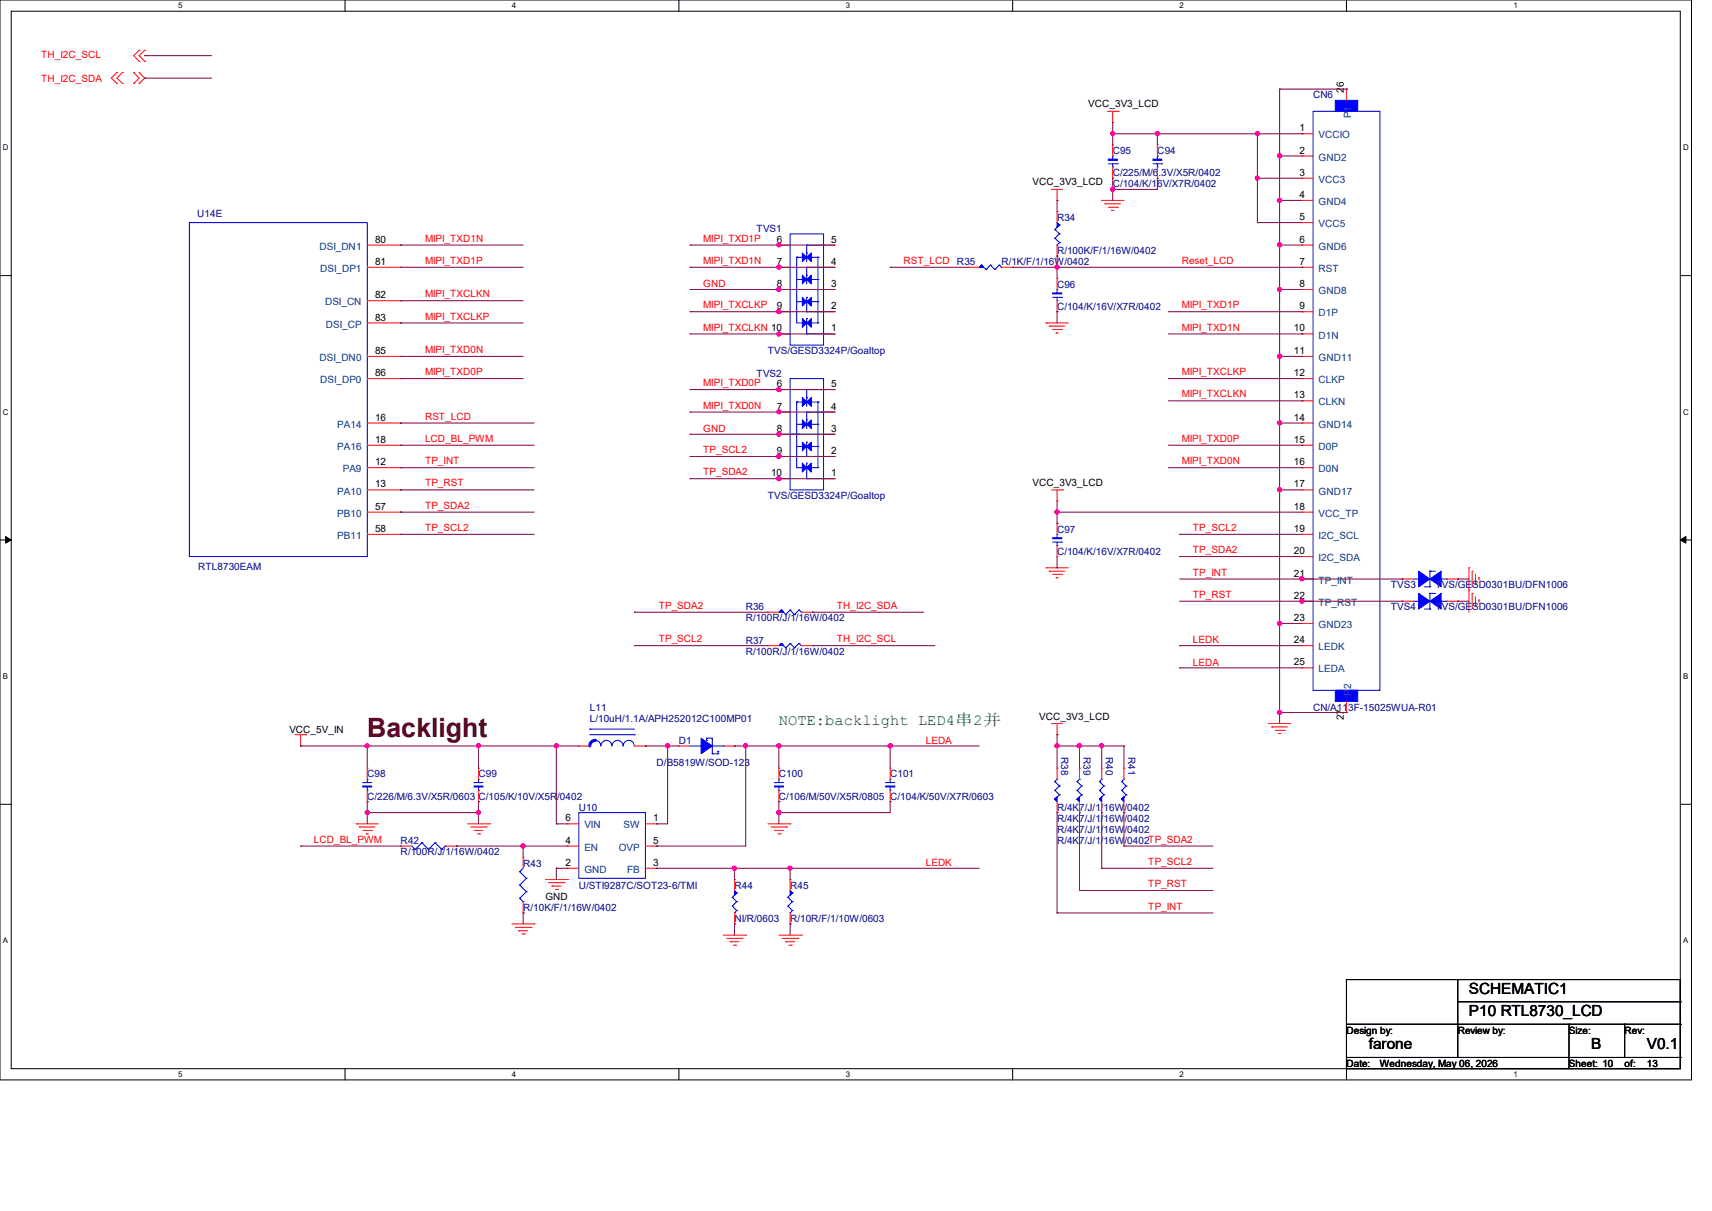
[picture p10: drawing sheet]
<svg xmlns="http://www.w3.org/2000/svg" width="297mm" height="210mm" viewBox="0 0 297 210" stroke-linecap="round" stroke-linejoin="round" font-family="sans-serif">
<path d="M0 0h293.5v187.3h-293.5zM1.9 1.9h289.6v183.4h-289.6z" fill="none" stroke="#000" stroke-width=".17"/>
<g fill="#fff">
<path d="M30.9 .2h.8v1.5h-.8z"/>
<path d="M30.9 185.5h.8v1.6h-.8z"/>
</g>
<path d="M59.9 0v1.9M59.9 185.3v2" fill="none" stroke="#000" stroke-width=".17"/>
<g fill="#fff">
<path d="M88.8 .2h.8v1.5h-.8z"/>
<path d="M88.8 185.5h.8v1.6h-.8z"/>
</g>
<path d="M117.8 0v1.9M117.8 185.3v2" fill="none" stroke="#000" stroke-width=".17"/>
<g fill="#fff">
<path d="M146.7 .2h.8v1.5h-.8z"/>
<path d="M146.7 185.5h.8v1.6h-.8z"/>
</g>
<path d="M175.7 0v1.9M175.7 185.3v2" fill="none" stroke="#000" stroke-width=".17"/>
<g fill="#fff">
<path d="M204.6 .2h.8v1.5h-.8z"/>
<path d="M204.6 185.5h.8v1.6h-.8z"/>
</g>
<path d="M233.6 0v1.9M233.6 185.3v2" fill="none" stroke="#000" stroke-width=".17"/>
<g fill="#fff">
<path d="M262.6 .2h.7v1.5h-.7z"/>
<path d="M262.6 185.5h.7v1.6h-.7z"/>
<path d="M.5 24.8h1v1.6h-1z"/>
<path d="M292 24.8h1v1.6h-1z"/>
<path d="M.5 70.7h1v1.5h-1z"/>
<path d="M292 70.7h1v1.5h-1z"/>
</g>
<path d="M0 47.8h1.9M291.5 47.8h2" fill="none" stroke="#000" stroke-width=".17"/>
<g fill="#fff">
<path d="M.5 116.5h.9v1.6h-.9z"/>
<path d="M292 116.5h.9v1.6h-.9z"/>
</g>
<path d="M0 93.6h1.9M291.5 93.6h2" fill="none" stroke="#000" stroke-width=".17"/>
<path d="M1 93l.9 .6-.9 .6zM291.5 93.6l1-.6v1.2z" fill="#000" stroke="#000" stroke-width=".17"/>
<g fill="#fff">
<path d="M.5 162.4h.9v1.5h-.9z"/>
<path d="M292 162.4h.9v1.5h-.9z"/>
</g>
<g fill="none" stroke="#000" stroke-width=".17">
<path d="M0 139.5h1.9M291.5 139.5h2M233.6 169.9h57.9v15.4h-57.9zM233.6 177.6h57.9M252.9 169.9h.1M252.9 173.7h38.6M252.9 169.9v13.5M272.2 177.6h.1M272.2 177.6v7.7M281.9 177.6h.1M281.9 177.6v5.8M291.5 177.6h.1"/>
<path d="M291.5 173.7h.1M233.6 183.4h57.9M291.5 183.4h.1"/>
</g>
<g fill="none" stroke="#f00" stroke-width=".17">
<path d="M20.3 14.5h.1M20.3 12.6h.1M20.3 12.6l-1 .9 1 1M21.3 14.5h.1M21.3 12.6h.1M21.3 12.6l-1 .9 1 1M23.2 14.5h.1M23.2 12.6h.1M23.2 12.6l.9 .9-.9 1M24.1 12.6h.1M24.1 14.5h.1M24.1 10.6h.1"/>
<path d="M24.1 8.7h.1M24.1 12.6l1 .9-1 1M24.1 8.7l-.9 1 .9 .9M25.1 10.6h.1M25.1 8.7h.1M25.1 8.7l-1 1 1 .9M192.1 19.3h1.9M193 19.3v2M194 19.3h.1M233.6 15.5h.1M233.6 15.5v1.9M182.5 32.9h.1"/>
<path d="M182.5 32.9h1.9M183.4 34.8h.1M183.4 36.7h.1M183.4 32.9v1.9M183.4 36.7v1.9M191.1 34.8h.1M191.1 34.8h3.9M191.7 35.3h.1M191.7 35.3h2.7M192.3 35.9h1.5M192.9 36.5h.1M192.9 36.5h.4"/>
<path d="M193 21.3h.1M193 25.1h.1M193 30.9h.1M193 25.1v2M193 29v1.9M193.8 35.9h.1M200.8 25.1h.1M200.8 30.9h.1M200.8 25.1v2M200.8 29v1.9M225.9 23.2h.1M225.9 27.1h.1"/>
<path d="M225.9 30.9h.1M225.9 34.8h.1M225.9 38.6h.1M225.9 34.8h1.9M225.9 23.2h1.9M225.9 27.1h1.9M225.9 30.9h1.9M225.9 38.6h1.9M63.7 56h5.8M63.7 42.5h5.8M63.7 46.4h5.8M63.7 52.2h5.8"/>
<path d="M69.5 42.5h.1M69.5 46.4h.1M69.5 52.2h.1M69.5 56h.1M135.1 42.5h.1M135.1 46.4h.1M135.1 50.2h.1M135.1 54.1h.1M135.1 57.9h.1M135.1 42.5h2M135.1 46.4h2M135.1 50.2h2"/>
<path d="M135.1 54.1h2M135.1 57.9h2M142.9 42.5h1.9M142.9 46.4h1.9M142.9 50.2h1.9M142.9 54.1h1.9M142.9 57.9h1.9M144.8 50.2h.1M144.8 46.4h.1M144.8 42.5h.1M144.8 57.9h.1M144.8 54.1h.1"/>
<path d="M168 46.4h.1M168 46.4h1.9M173.7 46.4h2M175.7 46.4h.1M181.5 56h.1M181.5 56h3.8M182 56.6h.1M182 56.6h2.7M182.6 57.1h1.6M183.2 57.7h.1M183.2 57.7h.4M183.4 44.4h.1"/>
<path d="M183.4 48.3h.1M183.4 54.1h.1M183.4 42.5v1.9M183.4 48.3v1.9M183.4 52.2v1.9M184.2 57.1h.1M225.9 42.5h.1M225.9 46.4h.1M225.9 50.2h.1M225.9 54.1h.1M225.9 57.9h.1M225.9 42.5h1.9"/>
<path d="M225.9 46.4h1.9M225.9 50.2h1.9M225.9 54.1h1.9M225.9 57.9h1.9M63.7 61.8h5.8M63.7 65.7h5.8M63.7 73.4h5.8M63.7 77.2h5.8M69.5 61.8h.1M69.5 65.7h.1M69.5 73.4h.1M69.5 77.2h.1"/>
<path d="M135.1 67.6h.1M135.1 71.5h.1M135.1 75.3h.1M135.1 79.2h.1M135.1 75.3h2M135.1 71.5h2M135.1 67.6h2M135.1 79.2h2M142.9 75.3h1.9M142.9 71.5h1.9M142.9 67.6h1.9M142.9 79.2h1.9"/>
<path d="M144.8 75.3h.1M144.8 71.5h.1M144.8 67.6h.1M144.8 79.2h.1M225.9 61.8h.1M225.9 65.7h.1M225.9 69.5h.1M225.9 73.4h.1M225.9 77.2h.1M225.9 61.8h1.9M225.9 65.7h1.9M225.9 73.4h1.9"/>
<path d="M225.9 77.2h1.9M225.9 69.5h1.9M63.7 85h5.8M63.7 81.1h5.8M63.7 88.8h5.8M63.7 92.7h5.8M69.5 81.1h.1M69.5 85h.1M69.5 88.8h.1M69.5 92.7h.1M135.1 83h.1M135.1 83h2"/>
<path d="M142.9 83h1.9M144.8 83h.1M181.5 98.5h.1M181.5 98.5h3.8M182 99.1h.1M182 99.1h2.7M182.5 85h1.9M182.6 99.6h1.6M183.4 86.9h.1M183.4 90.8h.1M183.4 96.5h.1M183.4 85v1.9"/>
<path d="M183.4 90.8v1.9M183.4 94.6v1.9M184.2 99.6h.1M184.4 85h.1M225.9 81.1h.1M225.9 85h.1M225.9 88.8h.1M225.9 92.7h.1M225.9 96.5h.1M225.9 85h1.9M225.9 81.1h1.9M225.9 88.8h1.9"/>
<path d="M225.9 92.7h1.9M225.9 96.5h1.9M254.8 98.5h.1M254.8 98.5v7.7M255.4 99.1h.1M255.4 99.1v2.7M256 99.6v1.6M133.2 106.2h.1M133.2 112h.1M133.2 106.2h1.9M133.2 112h1.9M139 106.2h1.9"/>
<path d="M139 112h1.9M140.9 106.2h.1M140.9 112h.1M183.2 100.2h.1M183.2 100.2h.4M225.9 100.4h.1M225.9 104.3h.1M225.9 108.1h.1M225.9 112h.1M225.9 115.8h.1M225.9 100.4h1.9M225.9 104.3h1.9"/>
<path d="M225.9 108.1h1.9M225.9 112h1.9M225.9 115.8h1.9M243.2 100.4h.1M243.2 104.3h.1M243.2 100.4h2M243.2 104.3h2M251 100.4h1.9M251 104.3h1.9M252.9 100.4h.1M252.9 104.3h.1M254.8 102.3h.1"/>
<path d="M255.4 102.9h.1M255.4 102.9v2.7M256 105h.1M256 101.2h.1M256 103.5v1.5M256.6 104.1h.1M256.6 100.2h.1M256.6 100.2v.4M256.6 104.1v.3M51.2 127.4h1.9M52.2 129.4h.1M52.2 127.4v2"/>
<path d="M53.1 127.4h.1M63.7 139h.1M63.7 133.2h.1M63.7 133.2v1.9M63.7 137.1v1.9M83 139h.1M83 133.2h.1M83 133.2v1.9M83 137.1v1.9M100.4 129.4h.1M100.4 129.4h1.9M110.1 129.4h1.9"/>
<path d="M112 129.4h.1M117.8 129.4h.1M117.8 129.4h1.9M125.5 129.4h1.9M127.4 129.4h.1M135.1 139h.1M135.1 133.2h.1M135.1 133.2v1.9M135.1 137.1v1.9M154.4 139h.1M154.4 133.2h.1M154.4 133.2v1.9"/>
<path d="M154.4 137.1v1.9M182.5 125.5h.1M182.5 125.5h1.9M183.4 127.4h.1M183.4 133.2h.1M183.4 125.5v1.9M183.4 133.2v1.9M183.4 139v1.9M187.3 133.2h.1M187.3 133.2v1.9M187.3 139v1.9M191.1 133.2h.1"/>
<path d="M191.1 133.2v1.9M191.1 139v1.9M195 133.2h.1M195 133.2v1.9M195 139v1.9M220.1 125.5h.1M220.1 125.5h3.8M220.6 126.1h.1M220.6 126.1h2.8M221.2 126.7h1.6M221.8 127.2h.1M221.8 127.2h.4"/>
<path d="M222.8 126.7h.1M233.6 123.6h.1M233.6 121.6v2M61.8 142.9h.1M61.8 142.9h3.9M62.4 143.4h.1M62.4 143.4h2.7M62.9 144h1.6M63.5 144.6h.1M63.5 144.6h.4M64.5 144h.1M69.5 146.7h.1"/>
<path d="M69.5 146.7h2M77.2 146.7h2M79.2 146.7h.1M81.1 142.9h3.9M81.7 143.4h2.7M82.3 144h.1M82.3 144h1.5M82.8 144.6h.4M83.2 144.6h.1M84.4 143.4h.1M85 142.9h.1M90.8 148.7h.1"/>
<path d="M90.8 158.3h.1M90.8 148.7v1.9M90.8 156.4v1.9M94.6 152.5h3.9M95.2 153.1h2.7M95.8 153.7h.1M95.8 153.7h1.5M96.4 154.3h.3M96.7 154.3h.1M97.9 153.1h.1M98.5 152.5h.1M98.5 142.9h.1"/>
<path d="M98.5 146.7h.1M98.5 150.6h.1M98.5 142.9h1.9M98.5 146.7h1.9M98.5 150.6h1.9M112 142.9h1.9M112 146.7h1.9M112 150.6h1.9M113.9 150.6h.1M113.9 146.7h.1M113.9 142.9h.1M127.4 152.5h.1"/>
<path d="M127.4 152.5v1.9M127.4 158.3v1.9M133.2 142.9h3.9M133.8 143.4h2.7M134.4 144h.1M134.4 144h1.5M135 144.6h.3M135.3 144.6h.1M136.5 143.4h.1M137.1 142.9h.1M137.1 152.5h.1M137.1 152.5v1.9"/>
<path d="M137.1 158.3v1.9M183.4 140.9h.1M187.3 140.9h.1M191.1 140.9h.1M195 140.9h.1M88.8 160.2h3.9M89.4 160.8h2.7M90 161.4h.1M90 161.4h1.5M90.6 162h.3M90.9 162h.1M92.1 160.8h.1"/>
<path d="M92.7 160.2h.1M125.5 162.2h3.9M126.1 162.7h2.7M126.7 163.3h.1M126.7 163.3h1.5M127.2 163.9h.4M127.4 160.2h.1M127.6 163.9h.1M128.8 162.7h.1M129.4 162.2h.1M135.1 162.2h3.9M135.7 162.7h2.7"/>
<path d="M136.3 163.3h.1M136.3 163.3h1.5M136.9 163.9h.4M137.1 160.2h.1M137.3 163.9h.1M138.4 162.7h.1M139 162.2h.1"/>
</g>
<path d="M103.3 128.4a.95 .95 0 0 0-1 1" fill="none" stroke="#00f" stroke-width=".55"/>
<g fill="none" stroke="#00f" stroke-width=".17">
<path d="M227.8 19.3h11.6v100.4h-11.6zM32.9 38.6h30.8v57.9h-30.8zM183 39.8h.1M183 39.8l.8 .8M183.4 38.6l.4 .4M183.8 39h.1M183.8 39l-.8 .8M192.3 28.4h1.5M193 29h.1M193 27.1h.1M193 27.1v.5M193 28.4v.6"/>
<path d="M193.8 28.4h.1M200 28.4h1.5M200.8 29h.1M200.8 27.1h.1M200.8 27.1v.5M200.8 28.4v.6M201.5 28.4h.1M137.1 40.6h5.8v19.3h-5.8zM137.1 50.2h5.8M138.2 44.6h.1M138.2 44.6v11.4h3.7M138.2 52.3h3.7"/>
<path d="M138.2 48.5h3.7M138.2 44.6h3.7M138.6 50.2h.1M140 51.6h.1M140 47.7h.1M140 55.2h.1M140 43.9h.1M140 57.9h.1M140 54.1h.1M140 42.5h.1M140 46.4h.1M140 42.5v2.9"/>
<path d="M140 46.4v2.8M140 51.6v2.5M140 55.2v2.7M140 57.9h2.9M140 54.1h2.7M140 46.4h2.7M140 42.5h2.7M141.9 56h.1M141.9 52.3h.1M141.9 48.5h.1M141.9 44.6h.1M141.9 44.6v11.4"/>
<path d="M142.7 54.1h.1M142.7 46.4h.1M142.7 42.5h.1M142.9 57.9h.1M142.9 50.2h.1M170.3 46h.1M170.3 46l-.4 .4M170.3 46l.8 .7M171.1 46.7h.1M171.8 46h.1M171.8 46l-.7 .7M171.8 46l.8 .7"/>
<path d="M172.6 46.7h.1M173.4 46h.1M173.4 46l-.8 .7M173.4 46l.3 .4M173.7 46.4h.1M182.6 51.6h1.6M183 41.3h.1M183 41.3l.8 .8M183.4 42.5h.1M183.4 52.2h.1M183.4 50.2h.1M183.4 50.2v.6"/>
<path d="M183.4 51.6v.6M183.8 40.6h.1M183.8 42.1h.1M183.8 40.6l-.8 .7M183.8 42.1l-.4 .4M184.2 51.6h.1M137.1 65.7h5.8v19.3h-5.8zM137.1 75.3h5.8M138.2 69.7h.1M138.2 69.7v11.4h3.7M138.2 77.4h3.7M138.2 73.6h3.7"/>
<path d="M138.2 69.7h3.7M138.6 75.3h.1M140 76.7h.1M140 72.8h.1M140 68.9h.1M140 79.2h.1M140 67.6h.1M140 71.5h.1M140 67.6v2.9M140 71.5v2.8M140 76.7v2.5M140 79.2h2.7"/>
<path d="M140 71.5h2.7M140 67.6h2.7M141.9 77.4h.1M141.9 73.6h.1M141.9 69.7h.1M141.9 69.7v11.4M142.7 79.2h.1M142.7 71.5h.1M142.7 67.6h.1M142.9 75.3h.1M140 80.3h.1M140 83h.1"/>
<path d="M140 80.3v2.7M140 83h2.9M141.9 81.1h.1M142.9 83h.1M182.6 94h1.6M183.4 94.6h.1M183.4 92.7h.1M183.4 92.7v.6M183.4 94v.6M184.2 94h.1M248.1 99.1h.1M248.1 99.1h.9"/>
<path d="M248.1 99.1v2.7M135.6 105.8h.1M135.6 111.6h.1M135.6 105.8l-.5 .4M135.6 105.8l.7 .8M135.6 111.6l-.5 .4M135.6 111.6l.7 .8M136.3 106.6h.1M136.3 112.4h.1M137.1 105.8h.1M137.1 111.6h.1M137.1 105.8l-.8 .8"/>
<path d="M137.1 105.8l.7 .8M137.1 111.6l-.8 .8M137.1 111.6l.7 .8M137.8 106.6h.1M137.8 112.4h.1M138.6 105.8h.1M138.6 111.6h.1M138.6 105.8l-.8 .8M138.6 105.8l.4 .4M138.6 111.6l-.8 .8M138.6 111.6l.4 .4M139 106.2h.1"/>
<path d="M139 112h.1M245.2 100.4h.9M245.2 104.3h.9M246.1 100.4h.1M246.1 104.3h.1M247.1 101.8h1M247.1 105.6h1M248.1 101.8h.1M248.1 102.9h.1M248.1 105.6h.1M248.1 102.9v2.7M248.1 102.9h.9"/>
<path d="M250 100.4h1M250 104.3h1M251 100.4h.1M251 104.3h.1M62.9 135.7h.1M62.9 135.7h1.6M63.7 135.1h.1M63.7 137.1h.1M63.7 135.1v.6M63.7 136.5v.6M82.3 135.7h.1M82.3 135.7h1.5"/>
<path d="M83 135.1h.1M83 137.1h.1M83 135.1v.6M83 136.5v.6M102.3 126.4h.1M102.3 126.4h7.8M102.3 127.4h7.8M103.3 128.4a.94 .94 0 0 1 .9 1M106.1 129.4a.93 .93 0 0 0-.9-1 .93 .93 0 0 0-.9 1M108.1 129.4a.95 .95 0 0 0-1-1 .95 .95 0 0 0-.9 1M110 129.4a.95 .95 0 0 0-.9-1 .95 .95 0 0 0-1 1M110.1 127.4h.1"/>
<path d="M119.7 129.4h1.9M121.6 129.4h.1M122.6 128h.1M122.6 128.4h.1M122.6 128h1v2.7M122.6 128v.4M123.6 130.7h.1M123.6 129.4h1.9M123.6 130.7h.9M124.5 130.7h.1M124.5 130.3h.1M124.5 130.3v.4"/>
<path d="M125.5 129.4h.1M134.4 135.7h.1M134.4 135.7h1.5M135.1 135.1h.1M135.1 137.1h.1M135.1 135.1v.6M135.1 136.5v.6M153.7 135.7h.1M153.7 135.7h1.5M154.4 135.1h.1M154.4 137.1h.1M154.4 135.1v.6"/>
<path d="M154.4 136.5v.6M183 138.6h.1M183 137.1h.1M183 135.6h.1M183 138.6l.4 .4M183 137.1l.8 .7M183 135.6l.8 .7M183.4 135.1h.1M183.4 135.1l-.4 .5M183.8 137.8h.1M183.8 136.3h.1M183.8 137.8l-.8 .8"/>
<path d="M183.8 136.3l-.8 .8M186.9 138.6h.1M186.9 137.1h.1M186.9 135.6h.1M186.9 138.6l.4 .4M186.9 137.1l.8 .7M186.9 135.6l.8 .7M187.3 135.1h.1M187.3 135.1l-.4 .5M187.7 137.8h.1M187.7 136.3h.1M187.7 137.8l-.8 .8"/>
<path d="M187.7 136.3l-.8 .8M190.8 138.6h.1M190.8 137.1h.1M190.8 135.6h.1M190.8 138.6l.3 .4M190.8 137.1l.7 .7M190.8 135.6l.7 .7M191.1 135.1h.1M191.1 135.1l-.3 .5M191.5 137.8h.1M191.5 136.3h.1M191.5 137.8l-.7 .8"/>
<path d="M191.5 136.3l-.7 .8M194.6 138.6h.1M194.6 137.1h.1M194.6 135.6h.1M194.6 138.6l.4 .4M194.6 137.1l.8 .7M194.6 135.6l.8 .7M195 135.1h.1M195 135.1l-.4 .5M195.4 137.8h.1M195.4 136.3h.1M195.4 137.8l-.8 .8"/>
<path d="M195.4 136.3l-.8 .8M71.5 146.7l.5 .6M72 147.3h.1M73.2 146.1h.1M73.2 146.1l-1.2 1.2M73.2 146.1l1.1 1.2M74.3 147.3h.1M75.5 146.1h.1M75.5 146.1l-1.2 1.2M75.5 146.1l1.2 1.2M76.7 147.3h.1M77.2 146.7h.1"/>
<path d="M77.2 146.7l-.5 .6M90.2 151.2h.1M90.2 153.5h.1M90.2 155.8h.1M90.2 151.2l1.1 1.1M90.2 153.5l1.1 1.1M90.2 155.8l.6 .6M90.8 156.4h.1M90.8 150.6l-.6 .6M91.3 152.3h.1M91.3 154.6h.1M91.3 152.3l-1.1 1.2"/>
<path d="M91.3 154.6l-1.1 1.2M100.4 140.9h11.6v11.4h-11.6zM127 155.6h.1M127 157.1h.1M127 155.6l.8 .8M127 157.1l.8 .8M127.4 158.3h.1M127.4 154.4l.4 .5M127.8 154.9h.1M127.8 156.4h.1M127.8 157.9h.1M127.8 154.9l-.8 .7"/>
<path d="M127.8 156.4l-.8 .7M127.8 157.9l-.4 .4M136.7 155.6h.1M136.7 157.1h.1M136.7 155.6l.8 .8M136.7 157.1l.8 .8M137.1 158.3h.1M137.1 154.4l.4 .5M137.5 154.9h.1M137.5 156.4h.1M137.5 157.9h.1M137.5 154.9l-.8 .7"/>
<path d="M137.5 156.4l-.8 .7M137.5 157.9l-.4 .4"/>
</g>
<g fill="#00f" stroke="#00f" stroke-width=".17">
<path d="M134.4 136.3h1.5v.2h-1.5z" fill-rule="evenodd"/>
<path d="M194.6 138.6l.4-.4v.8l-.4-.4 .4-.4z" fill-rule="evenodd"/>
<path d="M135.1 106.2l.5-.4 .3 .4-.3-.4 .3 .4z" fill-rule="evenodd"/>
<path d="M182.6 93.3h1.6v.1h-1.6z" fill-rule="evenodd"/>
<path d="M183.4 38.6l.4 .4-.4 .4 .4-.4-.4 .4z" fill-rule="evenodd"/>
<path d="M153.7 136.3h1.5v.2h-1.5z" fill-rule="evenodd"/>
<path d="M248.1 100.4l1.9-1.3v2.7z" fill-rule="evenodd"/>
<path d="M246.1 99.1l2 1.3-2 1.4z" fill-rule="evenodd"/>
<path d="M231.6 17.4h3.9v1.9h-3.9z" fill-rule="evenodd"/>
<path d="M231.6 119.7h3.9v1.9h-3.9z" fill-rule="evenodd"/>
<path d="M135.1 112l.5-.4 .3 .4-.3-.4 .3 .4z" fill-rule="evenodd"/>
<path d="M121.6 128l2 1.4-2 1.3z" fill-rule="evenodd"/>
<path d="M192.3 27.6h1.5v.2h-1.5z" fill-rule="evenodd"/>
<path d="M183 138.6l.4-.4v.8l-.4-.4 .4-.4z" fill-rule="evenodd"/>
<path d="M182.6 50.8h1.6v.2h-1.6z" fill-rule="evenodd"/>
<path d="M170.3 46l.3 .4h-.7l.4-.4 .3 .4z" fill-rule="evenodd"/>
<path d="M140.8 80.3v1.6l-.8-.8z" fill-rule="evenodd"/>
<path d="M139.2 72.8l.8 .8-.8 .7z" fill-rule="evenodd"/>
<path d="M140 77.4l.8-.7v1.5z" fill-rule="evenodd"/>
<path d="M140 73.6l.8-.8v1.5z" fill-rule="evenodd"/>
<path d="M139.2 80.3l.8 .8-.8 .8z" fill-rule="evenodd"/>
<path d="M140.8 68.9v1.6l-.8-.8z" fill-rule="evenodd"/>
<path d="M139.2 68.9l.8 .8-.8 .8z" fill-rule="evenodd"/>
<path d="M139.2 76.7l.8 .7-.8 .8z" fill-rule="evenodd"/>
<path d="M190.8 138.6l.3-.4v.8l-.3-.4 .3-.4z" fill-rule="evenodd"/>
<path d="M127.4 154.4l.4 .5-.4 .3 .4-.3-.4 .3z" fill-rule="evenodd"/>
<path d="M62.9 136.3h1.6v.2h-1.6z" fill-rule="evenodd"/>
<path d="M200 27.6h1.5v.2h-1.5z" fill-rule="evenodd"/>
<path d="M186.9 138.6l.4-.4v.8l-.4-.4 .4-.4z" fill-rule="evenodd"/>
<path d="M82.3 136.3h1.5v.2h-1.5z" fill-rule="evenodd"/>
<path d="M137.1 154.4l.4 .5-.4 .3 .4-.3-.4 .3z" fill-rule="evenodd"/>
<path d="M248.1 104.3l1.9-1.4v2.7z" fill-rule="evenodd"/>
<path d="M246.1 102.9l2 1.4-2 1.3z" fill-rule="evenodd"/>
<path d="M140 56l.8-.8v1.6z" fill-rule="evenodd"/>
<path d="M139.2 47.7l.8 .8-.8 .7z" fill-rule="evenodd"/>
<path d="M140 52.3l.8-.7v1.5z" fill-rule="evenodd"/>
<path d="M140 48.5l.8-.8v1.5z" fill-rule="evenodd"/>
<path d="M139.2 55.2l.8 .8-.8 .8z" fill-rule="evenodd"/>
<path d="M140 44.6l.8-.7v1.5z" fill-rule="evenodd"/>
<path d="M139.2 43.9l.8 .7-.8 .8z" fill-rule="evenodd"/>
<path d="M139.2 51.6l.8 .7-.8 .8z" fill-rule="evenodd"/>
</g>
<g fill="none" stroke="#800040" stroke-width=".17">
<path d="M25.1 13.5h.1M25.1 9.7h.1M25.1 13.5h11.6M25.1 9.7h11.6M222 15.5h.1M222 15.5v110M222 15.5h11.6M233.6 15.5h.1M183.4 34.8h.1M183.4 34.8v1.9M193 23.2h.1M193 21.3h.1"/>
<path d="M193 30.9h.1M193 32.9h.1M193 23.2h32.9M193 21.3v3.8M193 30.9v3.9M200.8 23.2h.1M200.8 30.9h.1M200.8 23.2v1.9M200.8 30.9v2h-7.8M218.1 30.9h.1M218.1 23.2h.1M218.1 38.6h.1"/>
<path d="M218.1 30.9h7.8M218.1 23.2v15.4M218.1 38.6h7.8M222 27.1h.1M222 34.8h.1M222 27.1h3.9M222 34.8h3.9M225.9 23.2h.1M69.5 42.5h.1M69.5 46.4h.1M69.5 56h.1M69.5 52.2h.1"/>
<path d="M69.5 46.4h21.3M69.5 42.5h21.3M69.5 56h21.3M69.5 52.2h21.3M119.7 57.9h.1M119.7 54.1h.1M119.7 42.5h.1M119.7 46.4h.1M119.7 50.2h.1M119.7 54.1h25.1M119.7 46.4h25.1M119.7 57.9h25.1"/>
<path d="M119.7 50.2h25.1M119.7 42.5h25.1M135.1 42.5h.1M135.1 46.4h.1M135.1 57.9h.1M135.1 50.2h.1M135.1 54.1h.1M154.4 46.4h.1M154.4 46.4h13.6M175.7 46.4h.1M175.7 46.4h50.2M183.4 54.1h.1"/>
<path d="M183.4 46.4h.1M183.4 44.4h.1M183.4 44.4v3.9M183.4 54.1v1.9M202.7 54.1h23.2M202.7 57.9h23.2M222 50.2h.1M222 42.5h.1M222 50.2h3.9M222 42.5h3.9M225.9 54.1h.1M225.9 46.4h.1"/>
<path d="M225.9 57.9h.1M69.5 61.8h.1M69.5 65.7h.1M69.5 77.2h.1M69.5 73.4h.1M69.5 61.8h21.3M69.5 65.7h21.3M69.5 77.2h23.2M69.5 73.4h23.2M119.7 79.2h.1M119.7 67.6h.1M119.7 71.5h.1"/>
<path d="M119.7 75.3h.1M119.7 79.2h25.1M119.7 67.6h25.1M119.7 71.5h25.1M119.7 75.3h25.1M135.1 67.6h.1M135.1 71.5h.1M135.1 75.3h.1M135.1 79.2h.1M202.7 65.7h23.2M202.7 77.2h23.2M202.7 69.5h23.2"/>
<path d="M222 73.4h.1M222 61.8h.1M222 61.8h3.9M222 73.4h3.9M225.9 61.8h.1M225.9 65.7h.1M225.9 77.2h.1M225.9 69.5h.1M69.5 81.1h.1M69.5 85h.1M69.5 88.8h.1M69.5 92.7h.1"/>
<path d="M69.5 81.1h23.2M69.5 88.8h23.2M69.5 92.7h23.2M69.5 85h23.2M119.7 83h.1M119.7 83h25.1M135.1 83h.1M183.4 88.8h.1M183.4 90.8h.1M183.4 98.5h.1M183.4 86.9v3.9M183.4 96.5v2"/>
<path d="M183.4 88.8h42.5M202.7 81.1h23.2M204.6 96.5h.1M204.6 92.7h.1M204.6 96.5h21.3M204.6 92.7h21.3M222 85h.1M222 85h3.9M225.9 81.1h.1M110.1 106.2h.1M110.1 112h.1M110.1 112h23.1"/>
<path d="M110.1 106.2h23.1M140.9 106.2h.1M140.9 112h.1M140.9 112h21.3M140.9 106.2h19.3M204.6 115.8h.1M204.6 112h.1M204.6 104.3h38.6M204.6 100.4h38.6M204.6 115.8h21.3M204.6 112h21.3M222 108.1h.1"/>
<path d="M222 108.1h3.9M225.9 104.3h.1M225.9 100.4h.1M243.2 104.3h.1M243.2 100.4h.1M252.9 104.3h.1M252.9 100.4h.1M252.9 104.3h1.9M252.9 100.4h1.9M52.2 129.4h.1M52.2 129.4h48.2M63.7 139h.1"/>
<path d="M63.7 129.4h.1M63.7 129.4v3.8M63.7 139v3.9M83 139h.1M83 129.4h.1M83 129.4v3.8M83 139v3.9M96.5 129.4h.1M96.5 129.4v13.5M112 129.4h.1M112 129.4h5.8M115.8 129.4h.1"/>
<path d="M115.8 129.4v13.5h-1.9M127.4 129.4h.1M127.4 129.4h42.5M129.4 129.4h.1M129.4 129.4v17.3h-15.5M135.1 129.4h.1M135.1 139h.1M135.1 129.4v3.8M135.1 139v3.9M154.4 129.4h.1M154.4 139h.1M154.4 129.4v3.8"/>
<path d="M154.4 139v1.9h-19.3M183.4 129.4h.1M183.4 127.4h.1M183.4 129.4h11.6M183.4 127.4v5.8M187.3 129.4h.1M187.3 129.4v3.8M191.1 129.4h.1M191.1 129.4v3.8M195 129.4h.1M195 129.4v3.8M222 123.6h.1"/>
<path d="M222 123.6h11.6M233.6 123.6h.1M52.2 146.7h.1M52.2 146.7h17.3M63.7 140.9h.1M63.7 140.9h19.3M79.2 146.7h.1M79.2 146.7h19.3M83 140.9h.1M90.8 146.7h.1M90.8 158.3h.1M90.8 146.7v2"/>
<path d="M90.8 158.3v1.9M96.5 150.6h.1M96.5 142.9h.1M96.5 150.6v1.9M96.5 150.6h2M96.5 142.9h2M113.9 146.7h.1M113.9 150.6h.1M113.9 142.9h.1M113.9 150.6h56M127.4 150.6h.1M127.4 150.6v1.9"/>
<path d="M135.1 140.9h.1M137.1 150.6h.1M137.1 150.6v1.9M183.4 140.9h.1M183.4 158.3h.1M183.4 140.9v17.4M183.4 158.3h27M187.3 140.9h.1M187.3 154.4h.1M187.3 140.9v13.5M187.3 154.4h23.1M191.1 140.9h.1"/>
<path d="M191.1 150.6h.1M191.1 150.6h19.3M191.1 140.9v9.7M195 140.9h.1M195 146.7h.1M195 146.7h15.4M195 140.9v5.8M127.4 160.2h.1M127.4 160.2v2M137.1 160.2h.1M137.1 160.2v2"/>
</g>
<g fill="#f0f" stroke="#f0f" stroke-width=".17">
<circle cx="90.7" cy="146.7" r=".37"/>
<circle cx="83" cy="140.9" r=".36"/>
<circle cx="129.3" cy="129.3" r=".37"/>
<circle cx="96.5" cy="129.3" r=".37"/>
<circle cx="115.8" cy="129.3" r=".37"/>
<circle cx="63.7" cy="140.9" r=".36"/>
<circle cx="127.4" cy="150.6" r=".36"/>
<circle cx="154.4" cy="129.3" r=".37"/>
<circle cx="135.1" cy="129.3" r=".37"/>
<circle cx="83" cy="129.3" r=".36"/>
<circle cx="63.7" cy="129.3" r=".36"/>
<circle cx="137.1" cy="150.6" r=".36"/>
<circle cx="135.1" cy="140.9" r=".37"/>
<circle cx="218.1" cy="23.2" r=".36"/>
<circle cx="218.1" cy="30.9" r=".36"/>
<circle cx="225.9" cy="104.2" r=".37"/>
<circle cx="225.9" cy="100.4" r=".37"/>
<circle cx="183.4" cy="46.3" r=".37"/>
<circle cx="222" cy="27" r=".37"/>
<circle cx="183.4" cy="88.8" r=".37"/>
<circle cx="222" cy="123.5" r=".37"/>
<circle cx="222" cy="108.1" r=".37"/>
<circle cx="222" cy="84.9" r=".37"/>
<circle cx="222" cy="73.3" r=".37"/>
<circle cx="222" cy="61.8" r=".37"/>
<circle cx="222" cy="50.2" r=".37"/>
<circle cx="222" cy="42.5" r=".37"/>
<circle cx="222" cy="34.7" r=".37"/>
<circle cx="193" cy="23.2" r=".37"/>
<circle cx="200.8" cy="23.2" r=".36"/>
<circle cx="193" cy="32.8" r=".37"/>
<circle cx="135.1" cy="54" r=".37"/>
<circle cx="135.1" cy="46.3" r=".37"/>
<circle cx="135.1" cy="42.5" r=".37"/>
<circle cx="135.1" cy="57.9" r=".37"/>
<circle cx="135.1" cy="50.2" r=".37"/>
<circle cx="135.1" cy="79.1" r=".37"/>
<circle cx="135.1" cy="67.6" r=".37"/>
<circle cx="135.1" cy="71.4" r=".37"/>
<circle cx="135.1" cy="83" r=".37"/>
<circle cx="135.1" cy="75.3" r=".37"/>
<circle cx="187.3" cy="129.3" r=".37"/>
<circle cx="183.4" cy="129.3" r=".37"/>
<circle cx="191.1" cy="129.3" r=".36"/>
</g>
<text font-size="4.6" fill="#400000" x="63.7" y="127.8">Backlight</text>
<text font-size="2.7" fill="#008000" x="135.1" y="125.7">NOTE:backlight LED4串2并</text>
<g font-size="2.7">
<text x="254.8" y="172.3">SCHEMATIC1</text>
<text x="254.8" y="176.1">P10 RTL8730_LCD</text>
<text x="237.4" y="181.9">farone</text>
<text x="276.1" y="181.9">B</text>
<text x="285.7" y="181.9">V0.1</text>
</g>
<g font-size="1.7" fill="#f00">
<text x="7.2" y="10.1">TH_I2C_SCL</text>
<text x="7.2" y="14.2">TH_I2C_SDA</text>
<text x="73.7" y="41.9">MIPI_TXD1N</text>
<text x="122" y="41.9">MIPI_TXD1P</text>
<text x="73.7" y="45.8">MIPI_TXD1P</text>
<text x="122" y="45.8">MIPI_TXD1N</text>
<text x="156.8" y="45.8">RST_LCD</text>
<text x="205" y="45.8">Reset_LCD</text>
<text x="73.7" y="51.6">MIPI_TXCLKN</text>
<text x="122" y="53.5">MIPI_TXCLKP</text>
<text x="122" y="49.8">GND</text>
<text x="205" y="53.5">MIPI_TXD1P</text>
<text x="73.7" y="55.4">MIPI_TXCLKP</text>
<text x="122" y="57.3">MIPI_TXCLKN 10</text>
<text x="205" y="57.3">MIPI_TXD1N</text>
<text x="73.7" y="61.2">MIPI_TXD0N</text>
<text x="73.7" y="65.1">MIPI_TXD0P</text>
<text x="205" y="65.1">MIPI_TXCLKP</text>
<text x="122" y="67">MIPI_TXD0P</text>
<text x="122" y="70.9">MIPI_TXD0N</text>
<text x="205" y="68.9">MIPI_TXCLKN</text>
<text x="73.7" y="76.6">LCD_BL_PWM</text>
<text x="73.7" y="72.8">RST_LCD</text>
<text x="122" y="74.9">GND</text>
<text x="205" y="76.6">MIPI_TXD0P</text>
<text x="73.7" y="80.5">TP_INT</text>
<text x="122" y="82.4">TP_SDA2</text>
<text x="122" y="78.6">TP_SCL2</text>
<text x="205" y="80.5">MIPI_TXD0N</text>
<text x="73.7" y="84.4">TP_RST</text>
<text x="73.7" y="88.2">TP_SDA2</text>
<text x="73.7" y="92.1">TP_SCL2</text>
<text x="207" y="95.9">TP_SDA2</text>
<text x="207" y="92.1">TP_SCL2</text>
<text x="207" y="99.8">TP_INT</text>
<text x="114.3" y="105.6">TP_SDA2</text>
<text x="145.2" y="105.6">TH_I2C_SDA</text>
<text x="207" y="103.7">TP_RST</text>
<text x="114.3" y="111.4">TP_SCL2</text>
<text x="145.2" y="111.4">TH_I2C_SCL</text>
<text x="207" y="111.6">LEDK</text>
<text x="207" y="115.4">LEDA</text>
<text x="160.6" y="129">LEDA</text>
<text x="54.4" y="146.1">LCD_BL_PWM</text>
<text x="199.2" y="150">TP_SCL2</text>
<text x="160.6" y="150.2">LEDK</text>
<text x="199.2" y="153.8">TP_RST</text>
<text x="199.2" y="157.7">TP_INT</text>
</g>
<g font-size="1.7" fill="#000080">
<text x="227.8" y="17.1">CN6</text>
<text x="193" y="26.7">C95</text>
<text x="200.8" y="26.7">C94</text>
<text x="193" y="30.6">C/225/M/6.3V/X5R/0402</text>
<text x="193" y="32.5">C/104/K/16V/X7R/0402</text>
<text x="34.2" y="37.5">U14E</text>
<text x="131.3" y="40.2">TVS1</text>
<text x="183.4" y="38.3">R34</text>
<text x="166" y="46">R35</text>
<text x="173.7" y="46">R/1K/F/1/16W/0402</text>
<text x="183.4" y="44.1">R/100K/F/1/16W/0402</text>
<text x="183.4" y="49.9">C96</text>
<text x="183.4" y="53.8">C/104/K/16V/X7R/0402</text>
<text x="131.3" y="65.3">TVS2</text>
<text x="133.2" y="61.5">TVS/GESD3324P/Goaltop</text>
<text x="133.2" y="86.6">TVS/GESD3324P/Goaltop</text>
<text x="183.4" y="92.4">C97</text>
<text x="34.4" y="98.9">RTL8730EAM</text>
<text x="183.4" y="96.2">C/104/K/16V/X7R/0402</text>
<text x="129.4" y="105.9">R36</text>
<text x="129.4" y="107.8">R/100R/J/1/16W/0402</text>
<text x="241.3" y="102">TVS3</text>
<text x="241.3" y="105.9">TVS4</text>
<text x="249" y="102">TVS/GESD0301BU/DFN1006</text>
<text x="249" y="105.9">TVS/GESD0301BU/DFN1006</text>
<text x="129.4" y="111.7">R37</text>
<text x="129.4" y="113.6">R/100R/J/1/16W/0402</text>
<text x="102.3" y="123.2">L11</text>
<text x="102.3" y="125.2">L/10uH/1.1A/APH252012C100MP01</text>
<text x="227.8" y="123.2">CN/A113F-15025WUA-R01</text>
<text x="117.8" y="129">D1</text>
<text x="184.1" y="131.3" transform="rotate(90 184.1 131.3)">R38</text>
<text x="188" y="131.3" transform="rotate(90 188 131.3)">R39</text>
<text x="191.8" y="131.3" transform="rotate(90 191.8 131.3)">R40</text>
<text x="195.7" y="131.3" transform="rotate(90 195.7 131.3)">R41</text>
<text x="63.7" y="134.8">C98</text>
<text x="83" y="134.8">C99</text>
<text x="113.9" y="132.9">D/B5819W/SOD-123</text>
<text x="135.1" y="134.8">C100</text>
<text x="154.4" y="134.8">C101</text>
<text x="63.7" y="138.7">C/226/M/6.3V/X5R/0603 C/105/K/10V/X5R/0402</text>
<text x="100.4" y="140.6">U10</text>
<text x="135.1" y="138.7">C/106/M/50V/X5R/0805 C/104/K/50V/X7R/0603</text>
<text x="183.4" y="140.6">R/4K7/J/1/16W/0402</text>
<text x="183.4" y="142.5">R/4K7/J/1/16W/0402</text>
<text x="69.5" y="146.4">R42</text>
<text x="69.5" y="148.3">R/100R/J/1/16W/0402</text>
<text x="183.4" y="146.4">R/4K7/J/1/16W/0402TP_SDA2</text>
<text x="183.4" y="144.5">R/4K7/J/1/16W/0402</text>
<text x="90.8" y="150.3">R43</text>
<text x="100.4" y="154.1">U/STI9287C/SOT23-6/TMI</text>
<text x="127.4" y="154.1">R44</text>
<text x="137.1" y="154.1">R45</text>
<text x="90.8" y="158">R/10K/F/1/16W/0402</text>
<text x="127.4" y="159.9">NI/R/0603</text>
<text x="137.1" y="159.9">R/10R/F/1/10W/0603</text>
</g>
<g font-size="1.7">
<text x="233.2" y="16" transform="rotate(-90 233.2 16)">26</text>
<text x="188.8" y="18.6">VCC_3V3_LCD</text>
<text x="225.5" y="22.8">1</text>
<text x="225.5" y="26.6">2</text>
<text x="179.1" y="32.1">VCC_3V3_LCD</text>
<text x="225.5" y="30.5">3</text>
<text x="225.5" y="34.3">4</text>
<text x="225.5" y="38.2">5</text>
<text x="65.1" y="42.1">80</text>
<text x="65.1" y="45.9">81</text>
<text x="134.7" y="42.1">6</text>
<text x="134.7" y="45.9">7</text>
<text x="144.2" y="45.9">4</text>
<text x="144.2" y="42.1">5</text>
<text x="225.5" y="42.1">6</text>
<text x="225.5" y="45.9">7</text>
<text x="65.1" y="51.7">82</text>
<text x="134.7" y="49.8">8</text>
<text x="134.7" y="53.6">9</text>
<text x="144.2" y="49.8">3</text>
<text x="144.2" y="53.6">2</text>
<text x="225.5" y="49.8">8</text>
<text x="225.5" y="53.6">9</text>
<text x="65.1" y="55.6">83</text>
<text x="144.2" y="57.5">1</text>
<text x="224.5" y="57.5">10</text>
<text x="65.1" y="61.4">85</text>
<text x="65.1" y="65.2">86</text>
<text x="224.5" y="61.4">11</text>
<text x="224.5" y="65.2">12</text>
<text x="134.7" y="67.1">6</text>
<text x="134.7" y="71">7</text>
<text x="144.2" y="71">4</text>
<text x="144.2" y="67.1">5</text>
<text x="224.5" y="69.1">13</text>
<text x="65.1" y="72.9">16</text>
<text x="65.1" y="76.8">18</text>
<text x="134.7" y="74.9">8</text>
<text x="144.2" y="74.9">3</text>
<text x="224.5" y="72.9">14</text>
<text x="224.5" y="76.8">15</text>
<text x="65.1" y="80.7">12</text>
<text x="133.8" y="82.6">10</text>
<text x="134.7" y="78.7">9</text>
<text x="144.2" y="82.6">1</text>
<text x="144.2" y="78.7">2</text>
<text x="224.5" y="80.7">16</text>
<text x="65.1" y="84.5">13</text>
<text x="65.1" y="88.4">57</text>
<text x="179.1" y="84.2">VCC_3V3_LCD</text>
<text x="224.5" y="84.5">17</text>
<text x="224.5" y="88.4">18</text>
<text x="65.1" y="92.2">58</text>
<text x="224.5" y="92.2">19</text>
<text x="224.5" y="96.1">20</text>
<text x="224.5" y="100">21</text>
<text x="224.5" y="103.8">22</text>
<text x="224.5" y="107.7">23</text>
<text x="224.5" y="111.5">24</text>
<text x="224.5" y="115.4">25</text>
<text x="180.3" y="124.8">VCC_3V3_LCD</text>
<text x="233.2" y="124.9" transform="rotate(-90 233.2 124.9)">27</text>
<text x="50.2" y="127.1">VCC_5V_IN</text>
<text x="98.1" y="142.4">6</text>
<text x="113.3" y="142.4">1</text>
<text x="98.1" y="146.3">4</text>
<text x="113.3" y="146.3">5</text>
<text x="98.1" y="150.2">2</text>
<text x="113.3" y="150.2">3</text>
<text x="94.6" y="156">GND</text>
<text x="233.6" y="179.2">Design by:</text>
<text x="252.9" y="179.2">Review by:</text>
<text x="272.2" y="179.2">Size:</text>
<text x="281.8" y="179.2">Rev:</text>
<text x="233.6" y="185">Date:</text>
<text x="239.4" y="185">Wednesday, May 06, 2026</text>
<text x="272.2" y="185">Sheet: 10</text>
<text x="281.9" y="185">of:</text>
<text x="285.7" y="185">13</text>
</g>
<g font-size="1.7" fill="#004080">
<text x="234.4" y="20.5" transform="rotate(-90 234.4 20.5)">P1</text>
<text x="228.8" y="24">VCCIO</text>
<text x="228.8" y="27.9">GND2</text>
<text x="228.8" y="31.7">VCC3</text>
<text x="228.8" y="35.6">GND4</text>
<text x="228.8" y="39.4">VCC5</text>
<text x="55.4" y="43.3">DSI_DN1</text>
<text x="55.5" y="47.2">DSI_DP1</text>
<text x="228.8" y="43.3">GND6</text>
<text x="228.8" y="47.2">RST</text>
<text x="56.4" y="53">DSI_CN</text>
<text x="228.8" y="51">GND8</text>
<text x="56.5" y="56.8">DSI_CP</text>
<text x="228.8" y="54.9">D1P</text>
<text x="228.8" y="58.7">D1N</text>
<text x="55.4" y="62.6">DSI_DN0</text>
<text x="228.8" y="62.6">GND11</text>
<text x="55.5" y="66.5">DSI_DP0</text>
<text x="228.8" y="66.5">CLKP</text>
<text x="228.8" y="70.3">CLKN</text>
<text x="58.5" y="74.2">PA14</text>
<text x="228.8" y="74.2">GND14</text>
<text x="58.5" y="78">PA16</text>
<text x="59.5" y="81.9">PA9</text>
<text x="228.8" y="78">D0P</text>
<text x="228.8" y="81.9">D0N</text>
<text x="58.5" y="85.8">PA10</text>
<text x="58.5" y="89.6">PB10</text>
<text x="228.8" y="85.8">GND17</text>
<text x="228.8" y="89.6">VCC_TP</text>
<text x="58.5" y="93.5">PB11</text>
<text x="228.8" y="93.5">I2C_SCL</text>
<text x="228.8" y="97.3">I2C_SDA</text>
<text x="228.8" y="101.2">TP_INT</text>
<text x="228.8" y="105.1">TP_RST</text>
<text x="228.8" y="108.9">GND23</text>
<text x="228.8" y="112.8">LEDK</text>
<text x="228.8" y="116.6">LEDA</text>
<text x="234.4" y="120.6" transform="rotate(-90 234.4 120.6)">P2</text>
<text x="101.4" y="143.7">VIN</text>
<text x="108.2" y="143.7">SW</text>
<text x="101.4" y="147.5">EN</text>
<text x="107.4" y="147.5">OVP</text>
<text x="101.4" y="151.4">GND</text>
<text x="108.8" y="151.4">FB</text>
</g>
<g font-size="1.4">
<text x="30.9" y="1.4">5</text>
<text x="88.8" y="1.4">4</text>
<text x="146.7" y="1.4">3</text>
<text x="204.6" y="1.4">2</text>
<text x="262.6" y="1.4">1</text>
<text x=".5" y="26.1">D</text>
<text x="292" y="26.1">D</text>
<text x=".5" y="71.9">C</text>
<text x="292" y="71.9">C</text>
<text x=".5" y="117.8">B</text>
<text x="292" y="117.8">B</text>
<text x=".5" y="163.6">A</text>
<text x="292" y="163.6">A</text>
<text x="30.9" y="186.8">5</text>
<text x="88.8" y="186.8">4</text>
<text x="146.7" y="186.8">3</text>
<text x="204.6" y="186.8">2</text>
<text x="262.6" y="186.8">1</text>
</g>
</svg>
